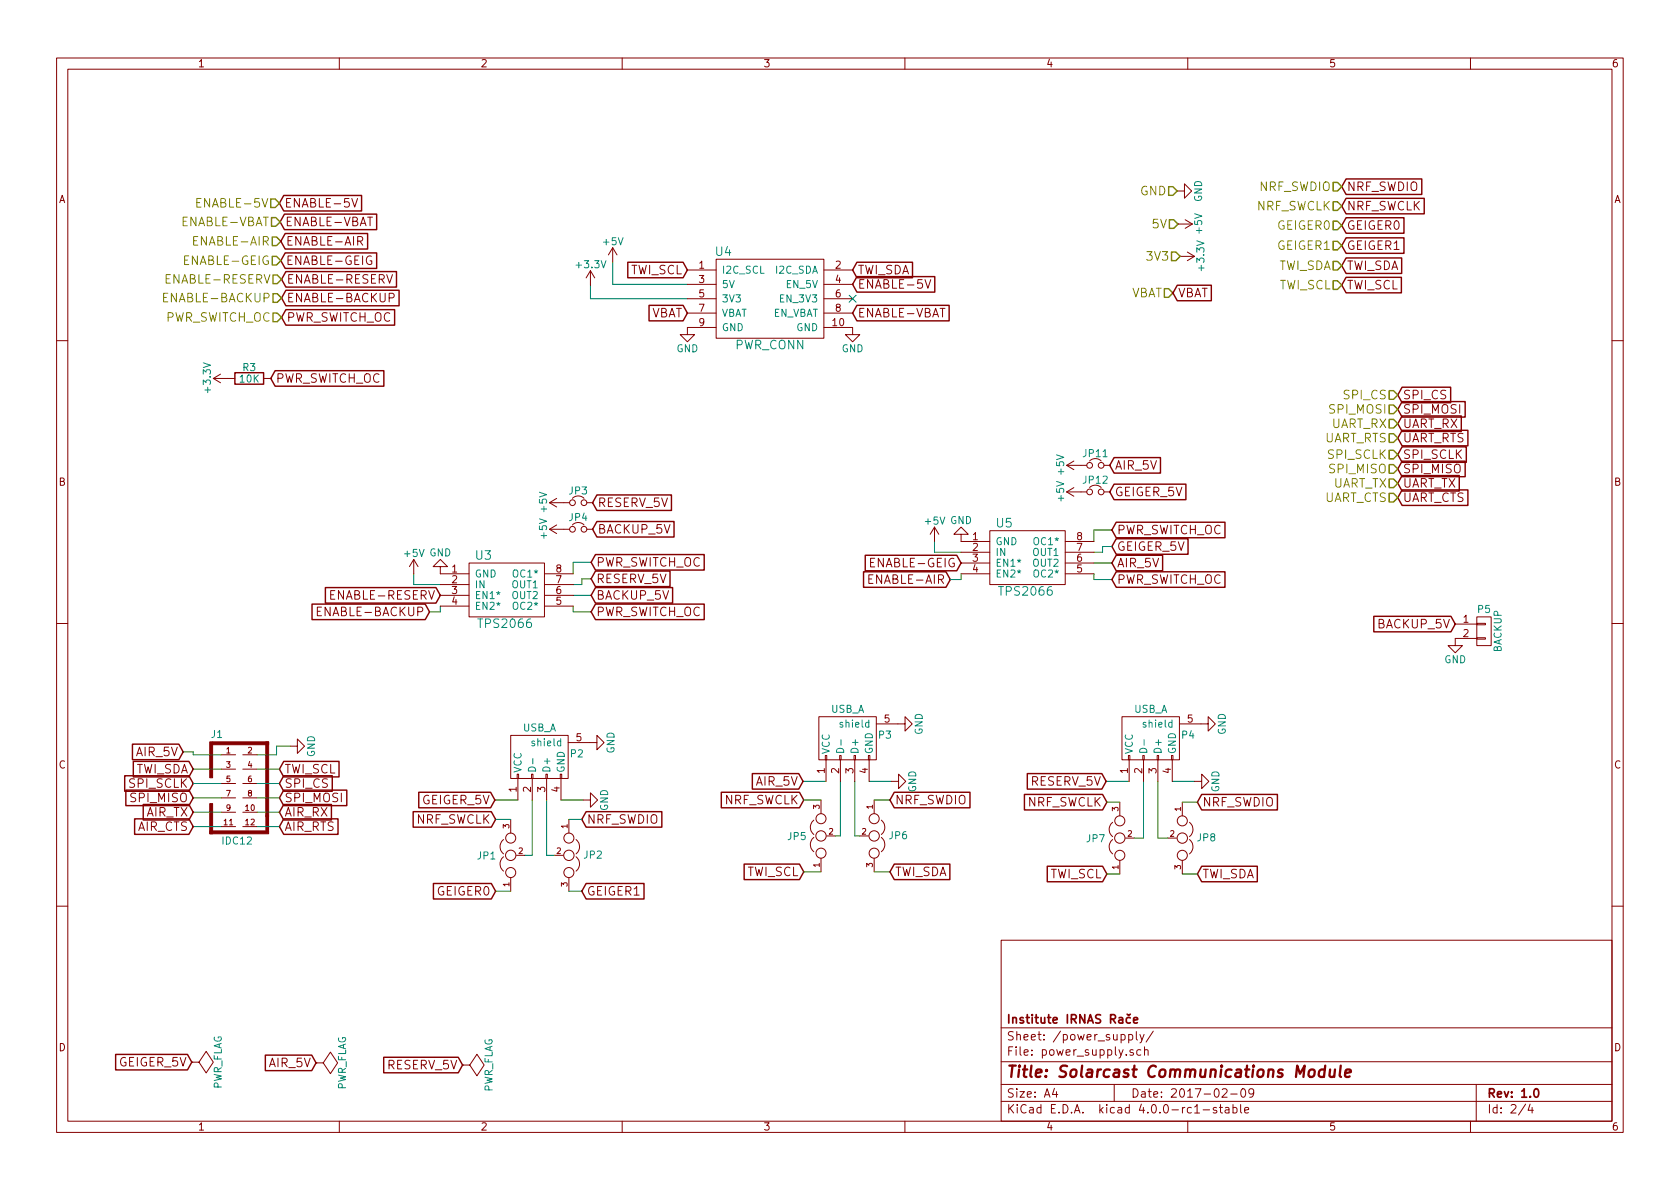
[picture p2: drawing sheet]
<svg xmlns="http://www.w3.org/2000/svg" width="297mm" height="210mm" viewBox="0 0 297 210" stroke-linecap="round" stroke-linejoin="round" font-family="sans-serif">
<g fill="none" stroke="#840000" stroke-width=".18">
<path d="M10 10.3h277v189.9h-277zM12 12.2h273v186.1h-273zM60 10.3v1.9M110 10.3v1.9M160 10.3v1.9M210 10.3v1.9M260 10.3v1.9M62.2 35.1l.5 1.5 .5-1.5M65 38.4h.9M208.2 33.8h1.2v-1.3l1.3 1.3-1.3 1.2v-1.2M208.3 39.6h2.5M209.5 38.9l1.3 .7"/>
<path d="M210.8 39.6l-1.3 .8M63.2 42.6h.8l.1-.3v-.3l-.3-.2h-.6v1.6M63.6 42.6l.5 .8M65.7 45.3a.71 .71 0 0 0-.9 .7 .71 .71 0 0 0 .9 .7v-.6h-.3M68.4 48.6l.5 1.5 .5-1.5M68.8 52.7l.7-.1 .2-.2-.1-.4-.2-.1h-.6v1.5M104.4 47.9l-.8 1.2M104.4 47.9v2.5M104.4 47.9l.8 1.2M108.3 43.8l-.7 1.3M108.3 43.8v2.5M108.3 43.8l.8 1.3"/>
<path d="M121.5 47.7h5.1M121.5 50.3h5.1M121.5 52.8h5.1M121.5 55.4h5.1M126.6 45.8h19.1v14h-19.1zM126.6 57.9h-5.1v1.3h1.3l-1.3 1.2-1.2-1.2h1.2M145.7 57.9h5v1.3h1.3l-1.3 1.2-1.2-1.2h1.2M145.7 47.7h5M145.7 50.3h5M145.7 52.8h5M145.7 55.4h5M163.6 49.4l.5 1.6 .5-1.6"/>
<path d="M166.2 54.5h.9M208.7 45.3h2.5M209.9 44.6l1.3 .7M211.2 45.3l-1.3 .8M10 60.2h2M37.7 66.9h3.8M37.7 66.9l1.3 .8M39 66.2l-1.3 .7M46.6 66.9h1.3M285 60.2h2M73.2 98.9l-.8 1.3M73.2 98.9v2.6"/>
<path d="M73.2 98.9l.7 1.3M82.9 99.6h13.4v9.5h-13.4zM97.2 88.9h3.5M97.2 88.9l1.2 .8M97.2 93.6h3.5M97.2 93.6l1.2 .8M98.4 88.1l-1.2 .8M98.4 92.8l-1.2 .8M101.2 88.1a1.41 1.41 0 0 1 2.1 0M101.2 92.8a1.41 1.41 0 0 1 2.1 0M103.8 88.9h1M103.8 93.6h1"/>
<path d="M165.2 93.2l-.7 1.3M165.2 93.2v2.6M165.2 93.2l.8 1.3M169.9 94.5h1.3l-1.3-1.3-1.2 1.3h1.2v1.3h5.1M169.9 97.7h5.1M169.9 99.6h5.1M175 93.8h13.3v9.6h-13.3zM188.3 95.8h5.1M188.3 97.7h5.1M188.3 99.6h5.1M188.6 82.3h3.6M188.6 82.3l1.3 .8"/>
<path d="M188.6 87h3.6M188.6 87l1.3 .8M189.9 81.5l-1.3 .8M189.9 86.2l-1.3 .8M192.7 81.5a1.41 1.41 0 0 1 2 0M192.7 86.2a1.41 1.41 0 0 1 2 0M195.2 82.3h1M195.2 87h1M10 110.3h2M77.9 100.2h1.2l-1.2-1.3-1.3 1.3h1.3v1.3h5M77.9 103.4h5M77.9 105.3h5"/>
<path d="M77.9 107.2h5M96.3 101.5h5M96.3 103.4h5M96.3 105.3h5M96.3 107.2h5M169.9 101.5h5.1M188.3 101.5h5.1M257.3 110.4h3.8M261.1 112.8h1.5v.2h-1.5zM261.1 110.2h1.5v.3h-1.5zM261.1 109.1h2.6v5.1h-2.6zM261.1 112.9h-3.8v1.3h1.3l-1.3 1.2-1.3-1.2h1.3"/>
<path d="M285 110.3h2M39.1 133.5h2.6M39.1 136h2.6M39.1 138.6h2.6M42.9 133.5h2.6M42.9 136h2.6M42.9 138.6h2.6M51.3 131.9h1.3v-1.2l1.2 1.2-1.2 1.3v-1.3M90.3 130h10.2v7.7h-10.2zM91.4 136.9h.3v.8h-.3zM91.6 137.7v3.8M94 136.9h.2v.8h-.2z"/>
<path d="M94.1 137.7v3.8M96.5 136.9h.3v.8h-.3zM96.6 137.7v3.8M99.1 136.9h.2v.8h-.2zM99.2 137.7v3.8M100.5 131.3h5v-1.3l1.3 1.3-1.3 1.3v-1.3M144.8 126.7h10.1v7.7h-10.1zM145.9 133.6h.3v.8h-.3zM146 134.4v3.8M148.5 133.6h.2v.8h-.2zM148.6 134.4v3.8M151 133.6h.3v.8h-.3z"/>
<path d="M151.1 134.4v3.8M153.5 133.6h.3v.8h-.3zM153.7 134.4v3.8M154.9 128h5.1v-1.3l1.3 1.3-1.3 1.3v-1.3M157.6 138.2h1.3v-1.3l1.2 1.3-1.2 1.2v-1.2M198.4 126.7h10.1v7.7h-10.1zM199.5 133.6h.3v.8h-.3zM199.6 134.4v3.8M202.1 133.6h.2v.8h-.2zM202.2 134.4v3.8M204.6 133.6h.3v.8h-.3zM204.7 134.4v3.8"/>
<path d="M207.1 133.6h.3v.8h-.3zM207.3 134.4v3.8M208.5 128h5.1v-1.3l1.3 1.3-1.3 1.3v-1.3M211.2 138.2h1.3v-1.3l1.2 1.3-1.2 1.2v-1.2M39.1 141.1h2.6M39.1 143.6h2.6M39.1 146.2h2.6M42.9 141.1h2.6M42.9 143.6h2.6M42.9 146.2h2.6M89 151.5a1.63 1.63 0 0 0 0 2.5M89 148.5a1.63 1.63 0 0 0 0 2.5"/>
<path d="M90.3 144.9v2.4M90.3 155.2v2.4M100.6 144.9v2.4M100.6 155.2v2.4M101.9 148.5a1.62 1.62 0 0 1 0 2.5M101.9 151.5a1.62 1.62 0 0 1 0 2.5M103.1 141.5h1.3v-1.3l1.3 1.3-1.3 1.2v-1.2M143.9 148.1a1.63 1.63 0 0 0 0 2.5M143.9 145a1.63 1.63 0 0 0 0 2.6M145.2 141.5v2.4M145.2 151.8v2.4M154.6 141.5v2.4"/>
<path d="M154.6 151.8v2.4M155.8 145a1.62 1.62 0 0 1 0 2.6M155.8 148.1a1.62 1.62 0 0 1 0 2.5M196.7 148.5a1.63 1.63 0 0 0 0 2.5M196.7 145.4a1.63 1.63 0 0 0 0 2.5M198 141.9v2.4M198 152.1v2.5M209 141.9v2.4M209 152.1v2.5M210.3 145.4a1.62 1.62 0 0 1 0 2.5M210.3 148.5a1.62 1.62 0 0 1 0 2.5M10 160.2h2"/>
<path d="M177 166.3h108v32h-108zM285 160.2h2M33.9 187.8h.1M33.9 187.8h1.3l1.2-1.9 1.3 1.9-1.3 1.9-1.2-1.9M55.9 188h.1M55.9 188h1.2l1.3-2 1.3 2-1.3 1.9-1.3-1.9M60 198.3v1.9M81.8 188.3h.1M81.8 188.3h1.3l1.2-1.9 1.3 1.9-1.3 1.9-1.2-1.9M110 198.3v1.9M160 198.3v1.9M177 194.8h108"/>
<path d="M177 191.8h108M177 187.8h108M177 181.8h108M186.4 192.5l-.3 1h.9M186.8 193v1M197 191.8v3M199.6 183l.4-.1 .3 .3-.1 .6h-.6M199.6 182.9v1.5M200.4 185.7a.37 .37 0 0 0-.6 .1v.2l.6 .2v.1l-.2 .3-.4-.1M200.9 182.4v1.3l.2 .2M201.5 182.9l.4 1M201.7 185.7l-.4-.1-.3 .3 .1 .6 .2 .1 .4-.1"/>
<path d="M202.3 182.9l-.5 1.4-.3 .1M202.4 185.7l.2-.1 .3 .1 .1 .9M202.4 185.1v1.5M203.9 182.3l-1.3 2M210 198.3v1.9M211.2 196.8h.9M212.7 196.3h1.2M215.1 195.9a.37 .37 0 0 0-.6 .1l.1 .3 .5 .1 .1 .1-.3 .3-.4-.1M215.6 195.8h.6M215.8 195.3v1.3l.4 .2M216.1 192.7l.2-.2h.4l.3 .5-1 1h1M216.7 195.9h.5l.1 .9"/>
<path d="M217.3 196.2l-.5 .1-.2 .2 .2 .3 .5-.1M217.6 193.5h1.1M218 195.9l.4-.1 .3 .3-.1 .6h-.6M218 195.3v1.5M219.4 195.3v1.3l.2 .2M219.5 192.7l.2-.2a.81 .81 0 0 1 .6 .6 .81 .81 0 0 1-.3 .8l-.1 .1a.79 .79 0 0 1-.4-1.3zM220.1 196.3l.7-.1-.1-.3-.4-.1-.2 .2v.7h.6M221.7 193.2l-.3 .3h-.3l-.3-.3v-.4l.2-.2 .4-.1 .2 .2a1.19 1.19 0 0 1-.2 1.2l-.4 .1M260 198.3v1.9M261 191.8v6.5M269.7 195.2l-1.2 2M270.5 195.2l-.3 1.1h.9"/>
<path d="M270.9 195.8v1"/>
<circle cx="101.2" cy="88.9" r=".51"/>
<circle cx="101.2" cy="93.6" r=".51"/>
<circle cx="103.3" cy="93.6" r=".51"/>
<circle cx="103.3" cy="88.9" r=".51"/>
<circle cx="192.7" cy="82.3" r=".51"/>
<circle cx="192.7" cy="87" r=".51"/>
<circle cx="194.7" cy="82.3" r=".51"/>
<circle cx="194.7" cy="87" r=".51"/>
<circle cx="90.3" cy="151.3" r=".91"/>
<circle cx="90.3" cy="154.3" r=".89"/>
<circle cx="90.3" cy="148.2" r=".89"/>
<circle cx="100.6" cy="151.3" r=".91"/>
<circle cx="100.6" cy="154.3" r=".89"/>
<circle cx="100.6" cy="148.2" r=".89"/>
<circle cx="145.2" cy="147.8" r=".91"/>
<circle cx="145.2" cy="150.9" r=".89"/>
<circle cx="145.2" cy="144.8" r=".89"/>
<circle cx="154.6" cy="147.8" r=".91"/>
<circle cx="154.6" cy="144.8" r=".89"/>
<circle cx="154.6" cy="150.9" r=".89"/>
<circle cx="198" cy="148.2" r=".91"/>
<circle cx="198" cy="151.3" r=".89"/>
<circle cx="198" cy="145.2" r=".89"/>
<circle cx="209" cy="148.2" r=".91"/>
<circle cx="209" cy="151.3" r=".89"/>
<circle cx="209" cy="145.2" r=".89"/>
</g>
<path d="M199.3 179.3l.3 .3 .2-.3M197.9 180h.6v.9M198.5 180.3l-.5 .1-.2 .2 .2 .3 .5-.1M199.8 180l-.4-.1-.3 .3 .1 .6 .2 .1 .4-.1M200.4 180.4l.7-.1v-.3l-.4-.1-.3 .2 .1 .7h.6M271.3 192.7l.3-.2a.81 .81 0 0 1 .5 .6 .81 .81 0 0 1-.2 .8l-.2 .1a.79 .79 0 0 1-.4-1.3z" fill="none" stroke="#840000" stroke-width=".3"/>
<path d="M234.2 189.2a.7 .7 0 0 0-1 .3v.8l.3 .1 .6-.1M234.3 188.4l-.2 2M235.2 189.1l-.1 1.2a.56 .56 0 0 0 .8 0M236 189.1l-.1 1.3M237.1 188.4l-.2 1.8 .2 .2M237.8 189.8l1-.2v-.4l-.6-.1-.3 .3v.9l.1 .1 .6-.1" fill="none" stroke="#840000" stroke-width=".41"/>
<g fill="none" stroke="#008400" stroke-width=".18">
<path d="M104.4 50.4v2.4h17.1M108.3 46.3v4h13.2M104.5 99.4h-3.2v2.1M165.2 95.8v1.9h4.7M193.4 99.6h3.2M196.6 96.6h-1.7v1.1h-1.5M196.6 93.7h-3.2v2.1M73.2 101.5v1.9h4.7M77.9 107.2v1h-2M101.3 107.2v1h3.2M101.3 105.3h3.2M104.5 102.4h-1.6v1h-1.6"/>
<path d="M169.9 101.5v1h-1.9M193.4 101.5v1h3.2M32.4 133h1.8v.5h4.9M34.2 136h4.9M34.2 138.6h4.9M45.5 136h3.9M45.5 138.6h3.9M51.3 131.9h-2.4v1.6h-3.4M142 138.2h4M148.6 138.2v9.6h-.9M151.1 138.2v9.6h.9M153.7 138.2h3.9"/>
<path d="M195.6 138.2h4M202.2 138.2v10h-1.7M204.7 138.2v10h1.8M207.3 138.2h3.9M34.2 141.1h4.9M34.2 143.6h4.9M34.2 146.2h4.9M45.5 141.1h3.9M45.5 143.6h3.9M45.5 146.2h3.9M87.5 141.5h4.1M87.6 144.9h2.7"/>
<path d="M87.6 157.6h2.7M94.1 141.5v9.8h-1.3M96.6 141.5v9.8h1.4M99.2 141.5h3.9M100.6 144.9h2.3M100.6 157.6h2.3M142.1 141.5h3.1M142.1 154.2h3.1M154.6 141.5h2.8M154.6 154.2h2.8M195.7 141.9h2.3M195.7 154.6h2.3"/>
<path d="M209 141.9h2.7M209 154.6h2.7"/>
</g>
<g fill="none" stroke="#840000" stroke-width=".25">
<path d="M50.2 34.6h13.7v2.7h-13.7l-.8-1.4zM50.3 37.9h16.3v2.7h-16.3l-.8-1.4zM238 31.6h13.4v2.8h-13.4l-.8-1.4zM238 35.1h13.8v2.7h-13.8l-.8-1.4zM238 38.5h10.2v2.7h-10.2l-.8-1.3zM50.4 44.7h16.2v2.8h-16.2l-.7-1.4zM50.4 41.3h14.6v2.7h-14.6l-.7-1.3zM50.5 48h19.6v2.8h-19.6l-.7-1.4zM50.5 51.3h20.1v2.8h-20.1l-.7-1.4zM50.5 54.8h19.3v2.7h-19.3l-.7-1.4zM111 46.4h9.8l.7 1.3-.7 1.4h-9.8zM114.8 54h6l.7 1.4-.7 1.3h-6z"/>
<path d="M151.5 46.4h9.8v2.7h-9.8l-.8-1.4zM151.5 48.9h13.8v2.8h-13.8l-.8-1.4zM151.5 54h16.3v2.7h-16.3l-.8-1.3zM208.2 50.4h6v2.8h-6l-.8-1.4zM238 42.1h10.2v2.7h-10.2l-.8-1.4zM238 45.6h9.8v2.8h-9.8l-.8-1.4zM238 49h9.8v2.8h-9.8l-.8-1.4zM41.5 65.9h5.1v2h-5.1zM48.6 65.6h19.3v2.7h-19.3l-.7-1.4zM247.9 79h11.4v2.8h-11.4l-.8-1.4zM247.9 71h11.2v2.8h-11.2l-.8-1.4zM247.9 68.5h8.6v2.7h-8.6l-.8-1.4z"/>
<path d="M247.9 73.6h10.5v2.7h-10.5l-.8-1.4zM247.9 76.1h11.6v2.7h-11.6l-.8-1.3zM105.3 98.1h19.2v2.7h-19.2l-.8-1.4zM105.5 87.5h13.2v2.8h-13.2l-.7-1.4zM105.5 92.2h13.7v2.8h-13.7l-.7-1.4zM153 98.2h16.2l.7 1.4-.7 1.3h-16.2zM197 85.6h12.7v2.8h-12.7l-.8-1.4zM197 80.9h8.2v2.8h-8.2l-.8-1.4zM197.4 95.3h12.7v2.7h-12.7l-.8-1.4zM197.4 98.2h8.2v2.7h-8.2l-.8-1.3zM197.4 92.3h19.2v2.8h-19.2l-.8-1.4zM247.9 81.6h11.2v2.7h-11.2l-.8-1.4z"/>
<path d="M247.9 84.1h10.1v2.7h-10.1l-.8-1.3zM247.9 86.6h11.6v2.8h-11.6l-.8-1.4zM55.2 106.8h20l.7 1.4-.7 1.4h-20zM57.5 103.9h19.6l.8 1.4-.8 1.3h-19.6zM105.3 106.8h19.2v2.8h-19.2l-.8-1.4zM105.3 103.9h13.6v2.7h-13.6l-.8-1.3zM105.3 101h13.2v2.7h-13.2l-.8-1.3zM152.7 101.1h14.6l.7 1.4-.7 1.4h-14.6zM197.4 101.1h19.2v2.8h-19.2l-.8-1.4zM242.9 109h13.6l.8 1.4-.8 1.3h-13.6zM22 137.2h11.4l.8 1.4-.8 1.3h-11.4zM22.3 139.7h11.1l.8 1.4-.8 1.4h-11.1z"/>
<path d="M23.4 131.6h8.2l.8 1.4-.8 1.3h-8.2zM23.6 134.6h9.8l.8 1.4-.8 1.4h-9.8zM50.2 139.7h11.1v2.8h-11.1l-.8-1.4zM50.2 137.2h8.6v2.7h-8.6l-.8-1.3zM50.2 134.6h9.7v2.8h-9.7l-.8-1.4zM133 136.8h8.2l.8 1.4-.8 1.3h-8.2zM181.6 136.8h13.2l.8 1.4-.8 1.3h-13.2zM23.8 144.8h9.6l.8 1.4-.8 1.3h-9.6zM25.3 142.3h8.1l.8 1.3-.8 1.4h-8.1zM50.2 142.3h8.4v2.7h-8.4l-.8-1.4zM50.2 144.8h9.6v2.7h-9.6l-.8-1.3zM73.1 143.5h13.8l.7 1.4-.7 1.4h-13.8z"/>
<path d="M74 140.1h12.7l.8 1.4-.8 1.3h-12.7zM76.6 156.2h10.3l.7 1.4-.7 1.4h-10.3zM103.6 143.5h13.4v2.8h-13.4l-.7-1.4zM103.6 156.2h10.3v2.8h-10.3l-.7-1.4zM127.5 140.1h13.9l.7 1.4-.7 1.3h-13.9zM131.6 152.8h9.8l.7 1.4-.7 1.3h-9.8zM158.1 140.1h13.4v2.7h-13.4l-.7-1.3zM158.1 152.8h9.8v2.7h-9.8l-.7-1.3zM181.1 140.5h13.8l.8 1.4-.8 1.3h-13.8zM185.2 153.2h9.7l.8 1.4-.8 1.3h-9.7zM212.5 140.5h13.4v2.7h-13.4l-.8-1.3zM212.5 153.2h9.8v2.7h-9.8l-.8-1.3z"/>
<path d="M20.4 186.5h12.7l.8 1.3-.8 1.4h-12.7zM46.9 186.6h8.2l.8 1.4-.8 1.3h-8.2zM67.8 187h13.2l.8 1.3-.8 1.4h-13.2z"/>
</g>
<path d="M93.6 135.7a.67 .67 0 0 1 .8 0 .67 .67 0 0 1 .3 .6h-1.3zM94.2 134.1v1M148 132.6a.69 .69 0 0 1 .7-.2 .69 .69 0 0 1 .5 .6h-1.3zM148.7 130.8v1M201.5 132.6a.69 .69 0 0 1 .8-.2 .69 .69 0 0 1 .5 .6h-1.3zM202.3 130.8v1" fill="none" stroke="#008484" stroke-width=".18"/>
<g fill="none" stroke="#848400" stroke-width=".25">
<path d="M47.9 35.2h.7l.8 .7-.8 .8h-.7zM48 38.5h.8l.7 .7-.7 .8h-.8zM206.6 33h.8l.8 .8-.8 .7h-.8zM206.8 38.9h.7l.8 .7-.8 .8h-.7zM235.7 32.3h.8l.7 .7-.7 .8h-.8zM235.7 35.7h.8l.7 .7-.7 .8h-.8zM235.7 39.1h.8l.7 .8-.7 .7h-.8zM48.1 45.3h.8l.8 .8-.8 .8h-.8zM48.1 41.9h.8l.8 .8-.8 .7h-.8zM48.3 48.6h.7l.8 .8-.8 .8h-.7zM48.3 51.9h.7l.8 .8-.8 .8h-.7zM48.3 55.4h.7l.8 .7-.8 .8h-.7z"/>
<path d="M205.9 51h.7l.8 .8-.8 .8h-.7zM207.1 44.6h.8l.8 .7-.8 .8h-.8zM235.7 46.2h.8l.7 .8-.7 .7h-.8zM235.7 42.7h.8l.7 .7-.7 .8h-.8zM235.7 49.7h.8l.7 .7-.7 .8h-.8zM245.6 69.1h.8l.7 .7-.7 .8h-.8zM245.6 71.6h.8l.7 .8-.7 .7h-.8zM245.6 74.2h.8l.7 .7-.7 .8h-.8zM245.6 76.7h.8l.7 .8-.7 .7h-.8zM245.6 79.6h.8l.7 .8-.7 .7h-.8zM245.6 82.2h.8l.7 .7-.7 .8h-.8zM245.6 84.7h.8l.7 .8-.7 .7h-.8z"/>
<path d="M245.6 87.2h.8l.7 .8-.7 .8h-.8z"/>
</g>
<g fill="#840000" stroke="#840000" stroke-width=".18">
<path d="M37.1 146.9h10.4v.5h-10.4z"/>
<path d="M37.1 142.1h.5v5.3h-.5z"/>
<path d="M37.1 131.2h.5v6.3h-.5z"/>
<path d="M37.6 131.2h9.9v.5h-9.9z"/>
<path d="M47 131.2h.5v13.2h-.5z"/>
</g>
<path d="M47.2 144.3v2.6z" fill="none" stroke="#840000" stroke-width=".66"/>
<path d="M34.8 35.8h.5M35.5 35.1h-.7v1.5h.7" fill="none" stroke="#848400" stroke-width=".18"/>
<path d="M150.1 52.2l1.3 1.2M151.4 52.2l-1.3 1.2" fill="none" stroke="#000084" stroke-width=".18"/>
<text font-size="2.8" fill="#840000" x="178" y="190.5">Title: Solarcast Communications Module</text>
<g font-size="2.1" fill="#848400">
<text x="201.5" y="34.5">GND</text>
<text x="222.6" y="33.8">NRF_SWDIO</text>
<text x="32.4" y="40">ENABLE-VBAT</text>
<text x="35.4" y="36.7">ENABLE-5V</text>
<text x="203.8" y="40.4">5V</text>
<text x="222" y="37.2">NRF_SWCLK</text>
<text x="225.9" y="40.6">GEIGER0</text>
<text x="33" y="46.9">ENABLE-GEIG</text>
<text x="34.6" y="43.4">ENABLE-AIR</text>
<text x="202.9" y="46.1">3V3</text>
<text x="225.8" y="47.7">TWI_SDA</text>
<text x="225.9" y="44.2">GEIGER1</text>
<text x="29.3" y="53.5">ENABLE-BACKUP</text>
<text x="29.7" y="50.2">ENABLE-RESERV</text>
<text x="199.7" y="52.6">VBAT</text>
<text x="226" y="51.2">TWI_SCL</text>
<text x="29" y="56.9">PWR_SWITCH_OC</text>
<text x="237.7" y="70.6">SPI_CS</text>
<text x="235.2" y="73.1">SPI_MOSI</text>
<text x="235.2" y="75.7">UART_RX</text>
<text x="233.9" y="78.2">UART_RTS</text>
<text x="234.8" y="81.1">SPI_SCLK</text>
<text x="235.2" y="83.7">SPI_MISO</text>
<text x="233.9" y="88.8">UART_CTS</text>
<text x="235.4" y="86.2">UART_TX</text>
</g>
<g font-size="2.1" fill="#840000">
<text x="238.2" y="33.8">NRF_SWDIO</text>
<text x="50.3" y="36.7">ENABLE-5V</text>
<text x="50.4" y="40">ENABLE-VBAT</text>
<text x="238.2" y="37.2">NRF_SWCLK</text>
<text x="238.2" y="40.6">GEIGER0</text>
<text x="50.6" y="46.9">ENABLE-GEIG</text>
<text x="50.6" y="43.4">ENABLE-AIR</text>
<text x="238.2" y="44.2">GEIGER1</text>
<text x="238.2" y="47.7">TWI_SDA</text>
<text x="50.7" y="50.2">ENABLE-RESERV</text>
<text x="50.7" y="53.5">ENABLE-BACKUP</text>
<text x="111.3" y="48.5">TWI_SCL</text>
<text x="151.7" y="48.5">TWI_SDA</text>
<text x="151.7" y="51">ENABLE-5V</text>
<text x="208.3" y="52.6">VBAT</text>
<text x="238.2" y="51.2">TWI_SCL</text>
<text x="50.7" y="56.9">PWR_SWITCH_OC</text>
<text x="114.9" y="56.1">VBAT</text>
<text x="151.7" y="56.1">ENABLE-VBAT</text>
<text x="48.8" y="67.7">PWR_SWITCH_OC</text>
<text x="248.1" y="70.6">SPI_CS</text>
<text x="248.1" y="73.1">SPI_MOSI</text>
<text x="248.1" y="75.7">UART_RX</text>
<text x="197.1" y="83.1">AIR_5V</text>
<text x="248.1" y="83.7">SPI_MISO</text>
<text x="248.1" y="81.1">SPI_SCLK</text>
<text x="248.1" y="78.2">UART_RTS</text>
<text x="105.7" y="89.7">RESERV_5V</text>
<text x="197.1" y="87.8">GEIGER_5V</text>
<text x="248.1" y="86.2">UART_TX</text>
<text x="248.1" y="88.8">UART_CTS</text>
<text x="105.7" y="94.4">BACKUP_5V</text>
<text x="197.5" y="94.5">PWR_SWITCH_OC</text>
<text x="105.4" y="100.2">PWR_SWITCH_OC</text>
<text x="154.3" y="100.3">ENABLE-GEIG</text>
<text x="197.5" y="97.4">GEIGER_5V</text>
<text x="197.5" y="100.3">AIR_5V</text>
<text x="58.8" y="106">ENABLE-RESERV</text>
<text x="105.4" y="106">BACKUP_5V</text>
<text x="105.4" y="103.1">RESERV_5V</text>
<text x="154" y="103.2">ENABLE-AIR</text>
<text x="197.5" y="103.2">PWR_SWITCH_OC</text>
<text x="56.5" y="109">ENABLE-BACKUP</text>
<text x="105.4" y="109">PWR_SWITCH_OC</text>
<text x="243.5" y="111.1">BACKUP_5V</text>
<text x="23.7" y="136.8">TWI_SDA</text>
<text x="24" y="133.7">AIR_5V</text>
<text x="50.3" y="136.8">TWI_SCL</text>
<text x="22.9" y="139.3">SPI_SCLK</text>
<text x="23.2" y="141.9">SPI_MISO</text>
<text x="50.3" y="141.9">SPI_MOSI</text>
<text x="50.3" y="139.3">SPI_CS</text>
<text x="74.5" y="142.2">GEIGER_5V</text>
<text x="127.9" y="142.2">NRF_SWCLK</text>
<text x="133.6" y="138.9">AIR_5V</text>
<text x="158.3" y="142.2">NRF_SWDIO</text>
<text x="181.5" y="142.6">NRF_SWCLK</text>
<text x="182.2" y="138.9">RESERV_5V</text>
<text x="212.6" y="142.6">NRF_SWDIO</text>
<text x="24.2" y="146.9">AIR_CTS</text>
<text x="25.7" y="144.4">AIR_TX</text>
<text x="50.3" y="144.4">AIR_RX</text>
<text x="50.3" y="146.9">AIR_RTS</text>
<text x="73.4" y="145.7">NRF_SWCLK</text>
<text x="103.8" y="145.7">NRF_SWDIO</text>
<text x="131.9" y="154.9">TWI_SCL</text>
<text x="158.3" y="154.9">TWI_SDA</text>
<text x="185.5" y="155.3">TWI_SCL</text>
<text x="212.6" y="155.3">TWI_SDA</text>
<text x="77.3" y="158.4">GEIGER0</text>
<text x="103.8" y="158.4">GEIGER1</text>
<text x="178" y="184">Sheet: /power_supply/</text>
<text x="178" y="181">Institute IRNAS Rae</text>
<text x="21" y="188.6">GEIGER_5V</text>
<text x="47.5" y="188.7">AIR_5V</text>
<text x="68.4" y="189.1">RESERV_5V</text>
<text x="178" y="186.7">File: power_supply.sch</text>
<text x="178" y="196.9">KiCad E.D.A. kicad 4.0.0-rc1-stable</text>
<text x="178" y="194.1">Size: A4</text>
<text x="200" y="194.1">Date: 2017-02-09</text>
<text x="263" y="194.1">Rev: 1.0</text>
<text x="263" y="196.9">Id: 2/4</text>
</g>
<g font-size="2.1" fill="#008484">
<text x="126.5" y="45.3">U4</text>
<text x="130" y="61.8">PWR_CONN</text>
<text x="176.2" y="93.3">U5</text>
<text x="84.1" y="99">U3</text>
<text x="176.9" y="105.3">TPS2066</text>
<text x="84.9" y="111">TPS2066</text>
</g>
<g font-size="1.8" fill="#840000">
<text x="35" y="11.9">1</text>
<text x="85" y="11.9">2</text>
<text x="135" y="11.9">3</text>
<text x="185" y="11.9">4</text>
<text x="235" y="11.9">5</text>
<text x="285" y="11.9">6</text>
<text x="10.4" y="35.9">A</text>
<text x="285.4" y="35.9">A</text>
<text x="123.6" y="47.5">1</text>
<text x="147.7" y="47.5">2</text>
<text x="123.6" y="50">3</text>
<text x="123.6" y="52.6">5</text>
<text x="147.7" y="50">4</text>
<text x="147.7" y="52.6">6</text>
<text x="123.6" y="55.1">7</text>
<text x="123.6" y="57.7">9</text>
<text x="147.2" y="57.7">10</text>
<text x="147.7" y="55.1">8</text>
<text x="10.4" y="85.9">B</text>
<text x="285.4" y="85.9">B</text>
<text x="172" y="95.5">1</text>
<text x="190.4" y="95.5">8</text>
<text x="79.9" y="101.2">1</text>
<text x="98.3" y="101.2">8</text>
<text x="172" y="97.4">2</text>
<text x="172" y="99.3">3</text>
<text x="172" y="101.2">4</text>
<text x="190.4" y="101.2">5</text>
<text x="190.4" y="99.3">6</text>
<text x="190.4" y="97.4">7</text>
<text x="79.9" y="103.1">2</text>
<text x="79.9" y="105">3</text>
<text x="79.9" y="106.9">4</text>
<text x="98.3" y="106.9">5</text>
<text x="98.3" y="105">6</text>
<text x="98.3" y="103.1">7</text>
<text x="258.7" y="110.1">1</text>
<text x="258.7" y="112.6">2</text>
<text x="101.9" y="131.1">5</text>
<text x="156.4" y="127.8">5</text>
<text x="210" y="127.8">5</text>
<text x="10.4" y="135.9">C</text>
<text x="145.8" y="136.7" transform="rotate(-90 145.8 136.7)">1</text>
<text x="148.3" y="136.7" transform="rotate(-90 148.3 136.7)">2</text>
<text x="150.9" y="136.7" transform="rotate(-90 150.9 136.7)">3</text>
<text x="153.4" y="136.7" transform="rotate(-90 153.4 136.7)">4</text>
<text x="199.4" y="136.7" transform="rotate(-90 199.4 136.7)">1</text>
<text x="201.9" y="136.7" transform="rotate(-90 201.9 136.7)">2</text>
<text x="204.5" y="136.7" transform="rotate(-90 204.5 136.7)">3</text>
<text x="207" y="136.7" transform="rotate(-90 207 136.7)">4</text>
<text x="285.4" y="135.9">C</text>
<text x="91.3" y="140" transform="rotate(-90 91.3 140)">1</text>
<text x="93.9" y="140" transform="rotate(-90 93.9 140)">2</text>
<text x="96.4" y="140" transform="rotate(-90 96.4 140)">3</text>
<text x="98.9" y="140" transform="rotate(-90 98.9 140)">4</text>
<text x="10.4" y="185.9">D</text>
<text x="285.4" y="185.9">D</text>
<text x="35" y="199.9">1</text>
<text x="85" y="199.9">2</text>
<text x="135" y="199.9">3</text>
<text x="185" y="199.9">4</text>
<text x="235" y="199.9">5</text>
<text x="285" y="199.9">6</text>
</g>
<g font-size="1.8" fill="#008484">
<text x="212.5" y="35.7" transform="rotate(-90 212.5 35.7)">GND</text>
<text x="212.5" y="41.2" transform="rotate(-90 212.5 41.2)">+5V</text>
<text x="102.1" y="47.4">+3.3V</text>
<text x="106.7" y="43.4">+5V</text>
<text x="212.9" y="47.7" transform="rotate(-90 212.9 47.7)">+3.3V</text>
<text x="127.6" y="48.4">I2C_SCL</text>
<text x="127.6" y="50.9">5V</text>
<text x="127.6" y="53.5">3V3</text>
<text x="137.2" y="48.4">I2C_SDA</text>
<text x="138.1" y="53.5">EN_3V3</text>
<text x="139" y="50.9">EN_5V</text>
<text x="127.6" y="56">VBAT</text>
<text x="127.6" y="58.5">GND</text>
<text x="136.4" y="56">EN_VBAT</text>
<text x="140.7" y="58.5">GND</text>
<text x="43" y="65.6">R3</text>
<text x="119.6" y="62.3">GND</text>
<text x="148.8" y="62.3">GND</text>
<text x="37.3" y="69.2" transform="rotate(-90 37.3 69.2)">+3.3V</text>
<text x="42.4" y="67.6">10K</text>
<text x="188.1" y="83.9" transform="rotate(-90 188.1 83.9)">+5V</text>
<text x="191.6" y="80.8">JP11</text>
<text x="100.7" y="87.4">JP3</text>
<text x="188.1" y="88.6" transform="rotate(-90 188.1 88.6)">+5V</text>
<text x="191.6" y="85.5">JP12</text>
<text x="96.7" y="95.2" transform="rotate(-90 96.7 95.2)">+5V</text>
<text x="96.7" y="90.5" transform="rotate(-90 96.7 90.5)">+5V</text>
<text x="100.7" y="92.1">JP4</text>
<text x="163.6" y="92.8">+5V GND</text>
<text x="71.6" y="98.5">+5V GND</text>
<text x="176" y="96.4">GND</text>
<text x="176" y="98.3">IN</text>
<text x="176" y="100.2">EN1*</text>
<text x="182.6" y="100.2">OUT2</text>
<text x="182.6" y="98.3">OUT1</text>
<text x="183" y="96.4">OC1*</text>
<text x="83.9" y="102.1">GND</text>
<text x="83.9" y="104">IN</text>
<text x="83.9" y="105.9">EN1*</text>
<text x="83.9" y="107.8">EN2*</text>
<text x="90.5" y="105.9">OUT2</text>
<text x="90.5" y="104">OUT1</text>
<text x="90.9" y="107.8">OC2*</text>
<text x="90.9" y="102.1">OC1*</text>
<text x="176" y="102.1">EN2*</text>
<text x="183" y="102.1">OC2*</text>
<text x="261.3" y="108.4">P5</text>
<text x="255.3" y="117.3">GND</text>
<text x="265.5" y="115.4" transform="rotate(-90 265.5 115.4)">BACKUP</text>
<text x="37.4" y="130.5">J1</text>
<text x="92.4" y="129.3">USB_A</text>
<text x="94.3" y="131.9">shield</text>
<text x="146.9" y="126">USB_A</text>
<text x="148.8" y="128.6">shield</text>
<text x="155.4" y="130.6">P3</text>
<text x="163.1" y="130" transform="rotate(-90 163.1 130)">GND</text>
<text x="200.5" y="126">USB_A</text>
<text x="202.4" y="128.6">shield</text>
<text x="209" y="130.6">P4</text>
<text x="216.7" y="130" transform="rotate(-90 216.7 130)">GND</text>
<text x="55.7" y="133.9" transform="rotate(-90 55.7 133.9)">GND</text>
<text x="92.2" y="136.6" transform="rotate(-90 92.2 136.6)">VCC</text>
<text x="97.3" y="136.6" transform="rotate(-90 97.3 136.6)">D+</text>
<text x="99.8" y="136.6" transform="rotate(-90 99.8 136.6)">GND</text>
<text x="100.9" y="133.9">P2</text>
<text x="108.6" y="133.3" transform="rotate(-90 108.6 133.3)">GND</text>
<text x="146.7" y="133.3" transform="rotate(-90 146.7 133.3)">VCC</text>
<text x="151.8" y="133.3" transform="rotate(-90 151.8 133.3)">D+</text>
<text x="154.3" y="133.3" transform="rotate(-90 154.3 133.3)">GND</text>
<text x="200.3" y="133.3" transform="rotate(-90 200.3 133.3)">VCC</text>
<text x="205.4" y="133.3" transform="rotate(-90 205.4 133.3)">D+</text>
<text x="207.9" y="133.3" transform="rotate(-90 207.9 133.3)">GND</text>
<text x="107.5" y="143.4" transform="rotate(-90 107.5 143.4)">GND</text>
<text x="162" y="140.1" transform="rotate(-90 162 140.1)">GND</text>
<text x="215.6" y="140.1" transform="rotate(-90 215.6 140.1)">GND</text>
<text x="39.4" y="149.3">IDC12</text>
<text x="139.3" y="148.5">JP5</text>
<text x="157.3" y="148.4">JP6</text>
<text x="192.2" y="148.9">JP7</text>
<text x="211.7" y="148.8">JP8</text>
<text x="84.5" y="152">JP1</text>
<text x="103.3" y="151.8">JP2</text>
<text x="39.2" y="192.8" transform="rotate(-90 39.2 192.8)">PWR_FLAG</text>
<text x="61.2" y="192.9" transform="rotate(-90 61.2 192.9)">PWR_FLAG</text>
<text x="87.1" y="193.3" transform="rotate(-90 87.1 193.3)">PWR_FLAG</text>
</g>
<g font-size="1.4" fill="#840000">
<text x="40" y="133.2">1</text>
<text x="40" y="135.8">3</text>
<text x="43.8" y="133.2">2</text>
<text x="43.8" y="135.8">4</text>
<text x="40" y="138.3">5</text>
<text x="40" y="140.8">7</text>
<text x="40" y="143.4">9</text>
<text x="43.4" y="143.4">10</text>
<text x="43.8" y="138.3">6</text>
<text x="43.8" y="140.8">8</text>
<text x="144.9" y="143" transform="rotate(-90 144.9 143)">3</text>
<text x="154.3" y="143" transform="rotate(-90 154.3 143)">1</text>
<text x="197.7" y="143.4" transform="rotate(-90 197.7 143.4)">3</text>
<text x="208.8" y="143.4" transform="rotate(-90 208.8 143.4)">1</text>
<text x="39.6" y="145.9">11</text>
<text x="43.4" y="145.9">12</text>
<text x="90" y="146.5" transform="rotate(-90 90 146.5)">3</text>
<text x="100.3" y="146.5" transform="rotate(-90 100.3 146.5)">1</text>
<text x="146.6" y="147.6">2</text>
<text x="152.4" y="147.6">2</text>
<text x="199.4" y="147.9">2</text>
<text x="206.9" y="147.9">2</text>
<text x="91.7" y="151">2</text>
<text x="98.4" y="151">2</text>
<text x="144.9" y="153.3" transform="rotate(-90 144.9 153.3)">1</text>
<text x="154.3" y="153.3" transform="rotate(-90 154.3 153.3)">3</text>
<text x="197.7" y="153.7" transform="rotate(-90 197.7 153.7)">1</text>
<text x="208.8" y="153.7" transform="rotate(-90 208.8 153.7)">3</text>
<text x="90" y="156.8" transform="rotate(-90 90 156.8)">1</text>
<text x="100.3" y="156.8" transform="rotate(-90 100.3 156.8)">3</text>
</g>
</svg>
